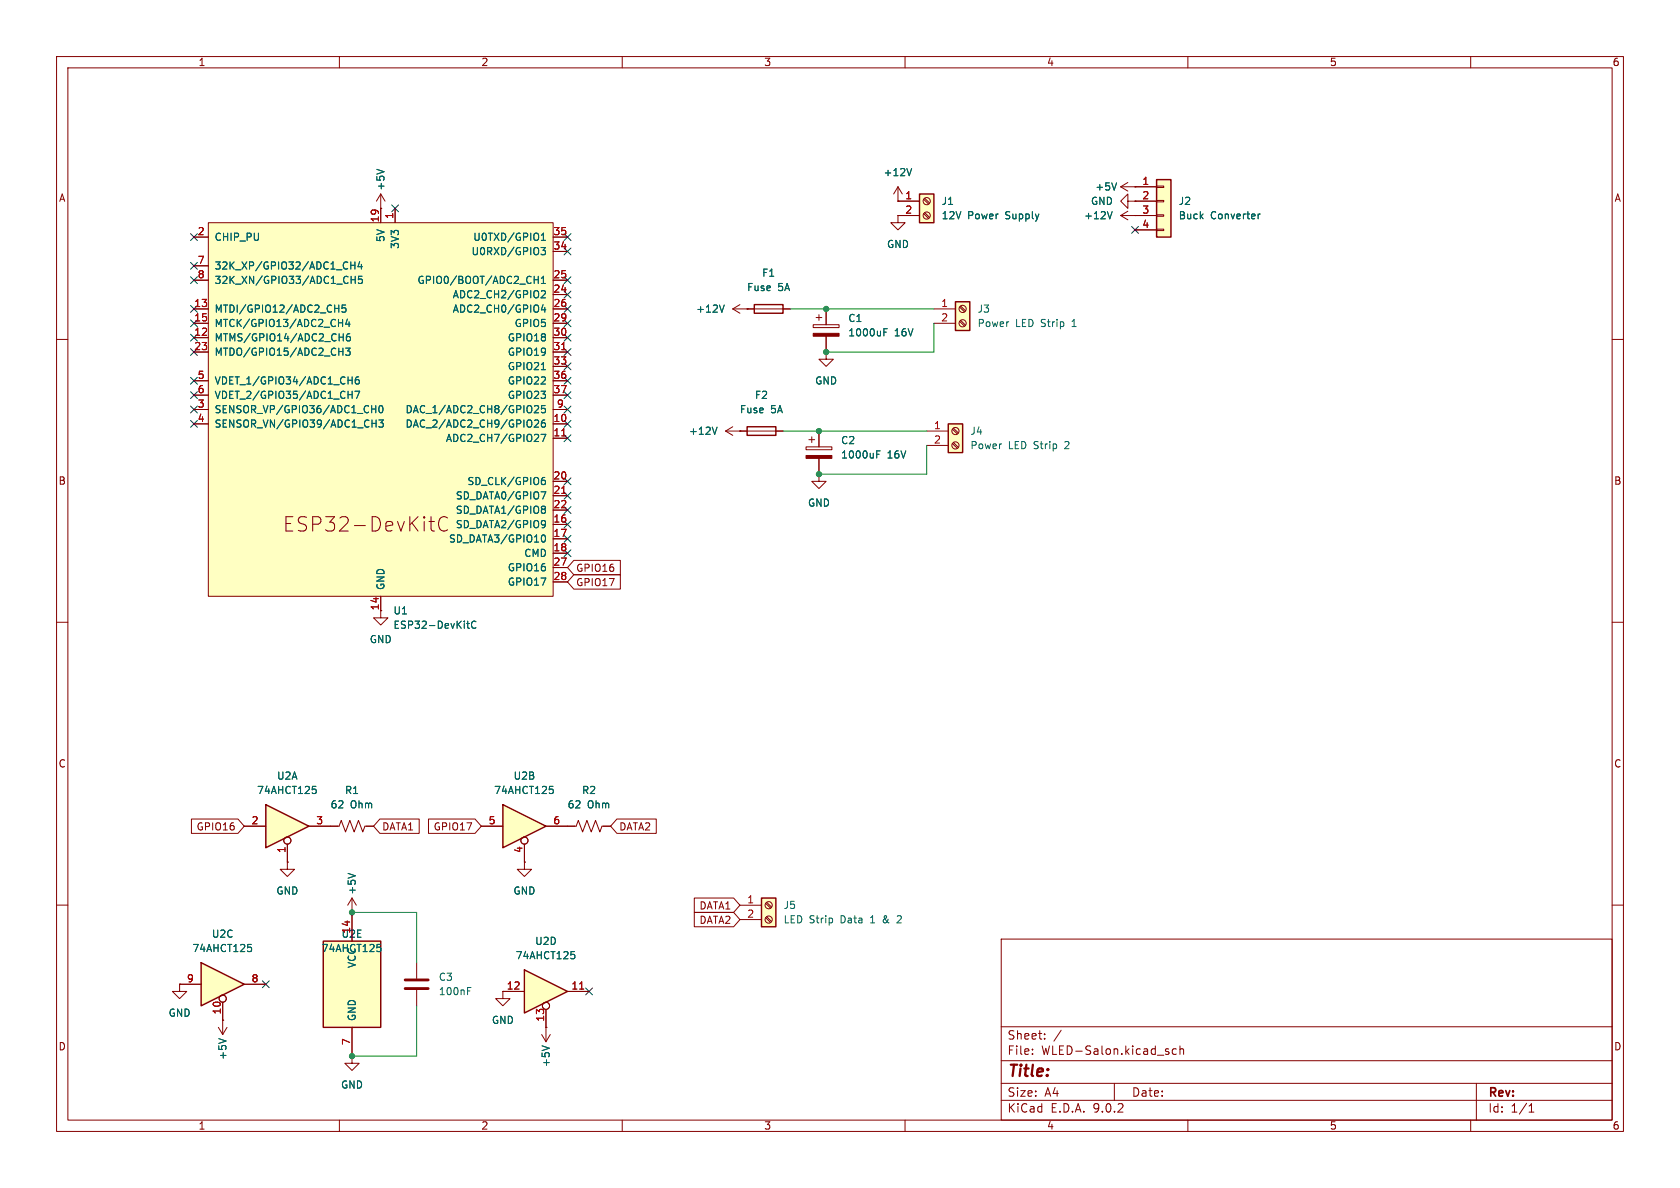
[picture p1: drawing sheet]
<svg xmlns="http://www.w3.org/2000/svg" width="297mm" height="210mm" viewBox="0 0 297 210" stroke-linecap="round" stroke-linejoin="round" font-family="sans-serif">
<g fill="none" stroke="#840000" stroke-width=".18">
<path d="M10 10h277v190h-277zM12 12h273v186h-273zM60 10v2M110 10v2M160 10v2M210 10v2M260 10v2M129.5 54.6l1.3 .8M129.5 54.6h10.2M130.8 53.8l-1.3 .8M132.1 54.6h.1M10 60h2"/>
<path d="M128.3 76.2h10.1M128.3 76.2l1.2 .8M129.5 75.4l-1.2 .8M130.8 76.2h.1M146 62.2v1.3h1.3l-1.3 1.3-1.2-1.3h1.2M146 62.2h.1M285 60h2M10 110h2M285 110h2M10 160h2M177 166h108v32h-108zM285 160h2"/>
<path d="M60 198v2M110 198v2M160 198v2M177 194.5h108M177 191.5h108M177 187.5h108M177 181.5h108M182.5 186.3v.1M182.5 185.5v.1M184.7 183.6v.1M184.7 182.8v.1M187.6 182.1l-1.3 2"/>
<path d="M197 191.5v3M206.6 186v.3M208 185.5l-.5-.1-.3 .3v.4l.2 .2h.6M208.6 185.5l.2-.1 .4 .1v.9M208.6 184.9v1.5M210 198v2M260 198v2M261 191.5v6.5M270.3 196.6h.9M270.3 195.5l.4-.4v1.5"/>
</g>
<path d="M133.3 53.8h5.1v1.6h-5.1zM132.1 75.4h5.1v1.6h-5.1z" fill="none" stroke="#840000" stroke-width=".25"/>
<path d="M128 53.9l-.4 1.3M126.8 75.5l-.5 1.3" fill="none" stroke="#006464" stroke-width=".18"/>
<path d="M47 142.2l7.6 3.9-7.6 3.8z" fill="#ffffc2"/>
<path d="M47 142.2l7.6 3.9-7.6 3.8z" fill="none" stroke="#840000" stroke-width=".25"/>
<g fill="none" stroke="#840000" stroke-width=".18">
<path d="M43.2 146.1h3.8M50.8 152.4v1.3h1.3l-1.3 1.2-1.3-1.2h1.3M50.8 152.4h.1M50.8 149.2v3.2M54.6 146.1h3.8"/>
<circle cx="50.8" cy="148.6" r=".63"/>
</g>
<path d="M55.2 139h.6M55.4 139.5h.3l.2 .2-.1 .5-.4 .1" fill="none" stroke="#006464" stroke-width=".18"/>
<path d="M167.6 74.9h2.6v5.1h-2.6z" fill="#ffffc2"/>
<path d="M167.6 74.9h2.6v5.1h-2.6z" fill="none" stroke="#840000" stroke-width=".25"/>
<g fill="none" stroke="#840000" stroke-width=".18">
<path d="M163.8 76.2h3.8M163.8 78.7h3.8M168.4 75.9l.8 .8M168.4 78.4l.8 .8M168.6 75.7l.8 .8M168.6 78.2l.8 .9"/>
<circle cx="168.9" cy="76.2" r=".63"/>
<circle cx="168.9" cy="78.7" r=".63"/>
</g>
<path d="M168.9 53.3h2.5v5.1h-2.5z" fill="#ffffc2"/>
<path d="M168.9 53.3h2.5v5.1h-2.5z" fill="none" stroke="#840000" stroke-width=".25"/>
<g fill="none" stroke="#840000" stroke-width=".18">
<path d="M165.1 54.6h3.8M165.1 57.2h3.8M169.6 54.3l.9 .8M169.6 56.8l.9 .9M169.8 54.1l.9 .8M169.8 56.6l.9 .9"/>
<circle cx="170.2" cy="54.6" r=".63"/>
<circle cx="170.2" cy="57.1" r=".63"/>
</g>
<path d="M35.6 170.2l7.6 3.8-7.6 3.8z" fill="#ffffc2"/>
<path d="M35.6 170.2l7.6 3.8-7.6 3.8z" fill="none" stroke="#840000" stroke-width=".25"/>
<g fill="none" stroke="#840000" stroke-width=".18">
<path d="M67.3 36.8h.1M67.3 34.3l-.8 1.3M67.3 34.3l.8 1.3M67.3 34.3v2.5M31.7 174v1.3h1.3l-1.3 1.2-1.2-1.2h1.2M31.7 174h.1M31.7 174h3.9M39.4 177.2v5.7M43.2 174h3.8M38.6 181.6l.8 1.3M39.4 180.3h.1M40.1 181.6l-.7 1.3"/>
<circle cx="39.4" cy="176.5" r=".63"/>
</g>
<path d="M66.6 29.9l1.3 .5M43.8 166.9h.6M43.9 167.4h.3l.3 .3-.1 .5h-.5M38.7 183.6l1.2 .4" fill="none" stroke="#006464" stroke-width=".18"/>
<path d="M134.6 158.8h2.6v5h-2.6z" fill="#ffffc2"/>
<path d="M134.6 158.8h2.6v5h-2.6z" fill="none" stroke="#840000" stroke-width=".25"/>
<g fill="none" stroke="#840000" stroke-width=".18">
<path d="M135.4 159.7l.8 .8M135.5 159.5l.9 .9M130.8 160h3.8M130.8 162.6h3.8M135.4 162.2l.8 .9M135.5 162.1l.9 .8"/>
<circle cx="135.9" cy="162.6" r=".63"/>
<circle cx="135.9" cy="160" r=".63"/>
</g>
<path d="M158.8 161.9l-.2 .1M159.3 162.4l-.7 .7h.7" fill="none" stroke="#006464" stroke-width=".18"/>
<path d="M36.8 39.4h61v66h-61z" fill="#ffffc2"/>
<g fill="none" stroke="#840000" stroke-width=".18">
<path d="M36.8 39.4h61v66h-61zM67.3 36.8v2.6M69.8 36.8v2.6M34.3 41.9h2.5M34.3 47h2.5M34.3 49.5h2.5M34.3 54.6h2.5M34.3 57.2h2.5M34.3 59.7h2.5M97.8 41.9h2.5M97.8 49.5h2.5M97.8 54.6h2.5"/>
<path d="M97.8 57.2h2.5M97.8 59.7h2.5M97.8 44.5h2.5M97.8 52.1h2.5M34.3 62.2h2.5M34.3 67.3h2.5M34.3 69.9h2.5M34.3 72.4h2.5M34.3 74.9h2.5M97.8 62.2h2.5M97.8 67.3h2.5M97.8 69.9h2.5"/>
<path d="M97.8 72.4h2.5M97.8 74.9h2.5M97.8 64.8h2.5M97.8 77.5h2.5M75.8 92.2h1M76.2 93.5l.1 .3 .5 .1M79.1 91.6a.95 .95 0 0 0-1.1-.2 .95 .95 0 0 0-.5 1 1.08 1.08 0 0 0 .3 1.2 1.08 1.08 0 0 0 1.2 .2l.1-.2M97.8 85.1h2.5M97.8 87.6h2.5M97.8 90.2h2.5M97.8 92.7h2.5M97.8 95.3h2.5"/>
<path d="M97.8 97.8h2.5M67.3 105.4v3.8h1.3l-1.3 1.3-1.3-1.3h1.3M97.8 100.3h2.5M97.8 102.9h2.5M62.2 186.7v1.3h1.3l-1.3 1.2-1.2-1.2h1.2M62.2 186.7h.1"/>
</g>
<g fill="none" stroke="#006464" stroke-width=".18">
<path d="M59.2 54.5h.7M59.8 57.1h.8M59.9 53.9v1.3M60 59.6h.7M60.6 56.5v1.2M60.7 59v1.3M61.1 53.9h-.6l-.1 .6 .2-.1 .4 .1 .2 .1-.1 .5-.2 .1-.5-.1M61.4 56.4l-.3 .9h.8M61.7 56.9v.8M61.8 59l-.3 .1a.86 .86 0 0 0 0 1.2l.4-.2 .1-.4-.3-.2h-.2l-.3 .2M62 46.3v1.3M62 46.9h.7"/>
<path d="M62.1 48.8v1.3M62.1 49.4h.7M62.7 46.3v1.3M62.8 48.8v1.3M63.6 46.2l-.3 .9h.8M63.9 46.7v.9M64 48.8h-.6l-.1 .6 .2-.1 .5 .1 .1 .2-.1 .4-.2 .1-.5-.1M94.4 49.4h.8M95.2 48.8v1.3M95.6 43.8h.8l-.4 .4 .4 .2v.5l-.2 .1h-.5M95.7 50.1h.7M95.7 42.5h.7"/>
<path d="M95.7 41.6l.4-.4v1.3M95.7 49.2l.4-.4v1.3M95.7 51.5l.5-.1 .2 .3-.8 .9h.8M96 53.9l-.3 .9h.8M96.3 54.3v.9M59.9 62.1h.7M60.6 61.5v1.3M61.1 61.5h.8l-.4 .5 .3 .1v.6l-.1 .1-.6-.1M61.5 67.2h.8M61.5 69.8h.8M62.3 66.6v1.3M62.3 69.2v1.2"/>
<path d="M62.7 69.2h.9l-.6 1.2M63.4 66.6l-.4 .1a.86 .86 0 0 0 0 1.2l.5-.1v-.5l-.2-.2h-.3l-.2 .2M65.7 72.3h.7M65.8 74.8h.7M66.4 71.7v1.3M66.5 74.2v1.3M67 74.2h.8l-.5 .5 .4 .1v.6l-.2 .1-.5-.1M67.2 71.8l.1-.1a.68 .68 0 0 1 .4 .6 .68 .68 0 0 1-.4 .7 .84 .84 0 0 1-.1-1.2zM94.5 71.8l.5-.1 .2 .4-.8 .9h.8M94.5 74.4l.5-.2 .2 .4-.8 .9h.8M95.6 76.8h.9l-.6 1.2M95.7 65.3h.7"/>
<path d="M96.3 74.2l-.4 .1a.86 .86 0 0 0 0 1.2l.5-.1v-.4l-.2-.3-.4 .1-.1 .2M96.4 71.7h-.6l-.1 .6 .2-.1h.4l.1 .2v.4l-.2 .2-.5-.2M95.6 86.9h.9l-.6 1.3M95.8 84.9h.4l.2 .2-.1 .5h-.5M95.8 94.7l.2-.1a.68 .68 0 0 1 .4 .6 .68 .68 0 0 1-.4 .6l-.2-.1M95.9 89.5h.3l.2 .2-.2 .3M95.9 92l.5 .1a.84 .84 0 0 1-.3 1.2M95.9 90h.3M96.2 90l.2 .3v.2l-.1 .2h-.4M96.3 84.4l-.4 .1-.1 .2M96.4 92.6l-.2 .2h-.3M82.5 110.2h.5"/>
<path d="M82.7 109.8v1.1l.3 .2M84.1 109.9a.6 .6 0 0 0-.8 .4 .6 .6 0 0 0 .6 .8l.2-.2"/>
</g>
<path d="M99.3 61.8h.7M99.3 77.1h.7M99.3 87.2h.7" fill="none" stroke="#a90000" stroke-width=".18"/>
<path d="M57.1 166.4h10.2v15.2h-10.2z" fill="#ffffc2"/>
<path d="M57.1 166.4h10.2v15.2h-10.2z" fill="none" stroke="#840000" stroke-width=".25"/>
<path d="M92.7 152.4v1.3h1.3l-1.3 1.2-1.3-1.2h1.3M92.7 152.4h.1M62.2 161.3v5.1M73.7 170.2v2.8M73.7 175v2.8M62.2 181.6v5.1" fill="none" stroke="#840000" stroke-width=".18"/>
<path d="M66.7 166.9h.6M66.8 167.4h.3l.2 .3v.4l-.5 .1M82.7 175.2h.4M82.7 174.6h.6" fill="none" stroke="#006464" stroke-width=".18"/>
<path d="M71.6 173.2h4.1M71.6 174.8h4.1" fill="none" stroke="#840000" stroke-width=".51"/>
<path d="M92.7 171.5l7.6 3.8-7.6 3.8z" fill="#ffffc2"/>
<path d="M92.7 171.5l7.6 3.8-7.6 3.8z" fill="none" stroke="#840000" stroke-width=".25"/>
<g fill="none" stroke="#840000" stroke-width=".18">
<path d="M198.1 33l1.3 .8M198.1 33h2.6M199.4 35.6v-1.3l-1.3 1.3 1.3 1.2v-1.2h1.3M199.4 32.3l-1.3 .7M200.7 33h.1M200.7 35.6h.1M143.8 57.4h4.5v.5h-4.5zM144.3 56.1h1M144.8 55.6v1M146 54.6v2.8M146 59.4v2.8M88.9 175.3v1.2h1.3l-1.3 1.3-1.3-1.3h1.3"/>
<path d="M88.9 175.3h.1M88.9 175.3h3.8M96.5 178.4v5.8M100.3 175.3h3.8M95.8 182.9l.7 1.3M96.5 181.6h.1M97.3 182.9l-.8 1.3"/>
<circle cx="96.5" cy="177.8" r=".63"/>
</g>
<path d="M102.5 174.8h.7" fill="none" stroke="#a90000" stroke-width=".18"/>
<path d="M197.4 32.3l-.4 1.3M156.3 58.7h.4M156.3 58.1h.6M101 168.2h.6M101.1 168.7h.3l.2 .2-.1 .5-.4 .1M95.8 184.9l1.3 .4" fill="none" stroke="#006464" stroke-width=".18"/>
<path d="M143.8 58.9h4.5v.5h-4.5z" fill="#840000" stroke="#840000" stroke-width=".18"/>
<path d="M162.6 34.3h2.5v5.1h-2.5z" fill="#ffffc2"/>
<path d="M162.6 34.3h2.5v5.1h-2.5z" fill="none" stroke="#840000" stroke-width=".25"/>
<g fill="none" stroke="#840000" stroke-width=".18">
<path d="M158.7 38.1v1.3h1.3l-1.3 1.2-1.2-1.2h1.2M158.7 38.1h.1M158.7 35.6h.1M158.7 35.6h3.9M158.7 38.1h3.9M158.7 33l-.7 1.3M158.7 33l.8 1.3M158.7 33v2.6M163.3 35.2l.9 .9M163.3 37.8l.9 .8M163.5 35.1l.8 .8M163.5 37.6l.8 .8"/>
<circle cx="163.8" cy="38.1" r=".63"/>
<circle cx="163.8" cy="35.6" r=".63"/>
</g>
<path d="M161.2 29.8l-.5 1.3" fill="none" stroke="#006464" stroke-width=".18"/>
<path d="M204.5 31.8h2.5v10.1h-2.5z" fill="#ffffc2"/>
<path d="M204.5 31.8h2.5v10.1h-2.5z" fill="none" stroke="#840000" stroke-width=".25"/>
<path d="M198.1 38.1h6.4M198.1 38.1l1.3 .8M199.4 37.3l-1.3 .8M200.7 38.1h.1M200.7 33h3.8M200.7 35.6h3.8M204.5 32.9h1.2v.2h-1.2zM204.5 35.4h1.2v.3h-1.2zM204.5 38h1.2v.2h-1.2zM200.7 40.6h3.8M204.5 40.5h1.2v.3h-1.2zM100.3 146.1h1.6l.3-1.1 .8 2.1 .8-2.1 .7 2.1 .8-2.1 .7 2.1 .4-1h1.5" fill="none" stroke="#840000" stroke-width=".18"/>
<path d="M196.6 37.4l-.4 1.3M222.4 37.8v.9M222.8 37.8l-.4 .3" fill="none" stroke="#006464" stroke-width=".18"/>
<path d="M88.9 142.2l7.6 3.9-7.6 3.8z" fill="#ffffc2"/>
<path d="M88.9 142.2l7.6 3.9-7.6 3.8z" fill="none" stroke="#840000" stroke-width=".25"/>
<g fill="none" stroke="#840000" stroke-width=".18">
<path d="M67.3 36.8h.1M67.3 36.8v2.6M69.8 36.8v2.6M158.7 38.1h.1M158.7 35.6h.1M158.7 35.6h3.9M158.7 38.1h3.9M200.7 33h.1M200.7 35.6h.1M200.7 38.1h.1M200.7 35.6h3.8M200.7 38.1h3.8"/>
<path d="M200.7 33h3.8M34.3 54.6h2.5M34.3 41.9h2.5M34.3 47h2.5M34.3 49.5h2.5M34.3 57.2h2.5M34.3 59.7h2.5M97.8 54.6h2.5M97.8 41.9h2.5M97.8 49.5h2.5M97.8 57.2h2.5M97.8 59.7h2.5"/>
<path d="M97.8 44.5h2.5M97.8 52.1h2.5M132.1 54.6h.1M132.1 54.6h1.2M138.4 54.6h1.3M146 54.6v2.8M146 59.4v2.8M200.7 40.6h3.8M34.3 62.2h2.5M34.3 67.3h2.5M34.3 69.9h2.5M34.3 72.4h2.5"/>
<path d="M34.3 74.9h2.5M97.8 62.2h2.5M97.8 67.3h2.5M97.8 69.9h2.5M97.8 72.4h2.5M97.8 74.9h2.5M97.8 64.8h2.5M97.8 77.5h2.5M130.8 76.2h.1M130.8 76.2h1.3M137.2 76.2h1.2M142.5 79h4.6v.5h-4.6z"/>
<path d="M143 77.7h1M143.5 77.2v1M144.8 76.2v2.8M146 62.2h.1M97.8 85.1h2.5M97.8 87.6h2.5M97.8 90.2h2.5M97.8 92.7h2.5M97.8 95.3h2.5M97.8 97.8h2.5M101.4 99.1h8.3v2.5h-8.3l-1.1-1.3zM144.8 83.8v1.3h1.2l-1.2 1.3-1.3-1.3h1.3"/>
<path d="M144.8 83.8h.1M144.8 81v2.8M67.3 105.4v2.6M97.8 100.3h2.5M97.8 102.9h2.5M101.4 101.6h8.3v2.5h-8.3l-1.1-1.2zM33.8 144.8h8.3l1.1 1.3-1.1 1.2h-8.3zM43.2 146.1h3.8M50.8 152.4h.1M50.8 149.2v3.2M54.6 146.1h5.3l.4-1.1 .8 2.1 .7-2.1 .8 2.1 .8-2.1 .7 2.1 .4-1h1.5M62.2 158.8l-.7 1.2"/>
<path d="M62.2 158.8l.8 1.2M62.2 158.8v7.6M67.2 144.8h6.9v2.5h-6.9l-1.2-1.2zM75.8 144.8h8.2l1.1 1.3-1.1 1.2h-8.2zM85.1 146.1h3.8M92.7 152.4h.1M92.7 149.2v3.2M96.5 146.1h5.1M106.7 146.1h1.2M109.1 144.8h6.9v2.5h-6.9l-1.2-1.2zM122.7 158.7h7l1.1 1.3-1.1 1.3h-7zM31.7 174h.1"/>
<path d="M31.7 174h3.9M39.4 177.2v3.1M43.2 174h3.8M62.2 161.3h.1M88.9 175.3h.1M88.9 175.3h3.8M96.5 178.4v3.2M100.3 175.3h3.8M122.7 161.3h7l1.1 1.3-1.1 1.2h-7zM39.4 180.3h.1M62.2 186.7h.1M62.2 181.6v5.1"/>
<path d="M96.5 181.6h.1"/>
<circle cx="50.8" cy="148.6" r=".63"/>
<circle cx="92.7" cy="148.6" r=".63"/>
<circle cx="39.4" cy="176.5" r=".63"/>
<circle cx="96.5" cy="177.8" r=".63"/>
</g>
<g fill="none" stroke="#006464" stroke-width=".18">
<path d="M66.6 29.9l1.3 .5M161.2 29.8l-.5 1.3M196.6 37.4l-.4 1.3M197.4 32.3l-.4 1.3M222.4 37.8v.9M222.8 37.8l-.4 .3M59.2 54.5h.7M59.8 57.1h.8M59.9 53.9v1.3M60 59.6h.7M60.6 56.5v1.2M60.7 59v1.3"/>
<path d="M61.1 53.9h-.6l-.1 .6 .2-.1 .4 .1 .2 .1-.1 .5-.2 .1-.5-.1M61.4 56.4l-.3 .9h.8M61.7 56.9v.8M61.8 59l-.3 .1a.86 .86 0 0 0 0 1.2l.4-.2 .1-.4-.3-.2h-.2l-.3 .2M62 46.3v1.3M62 46.9h.7M62.1 48.8v1.3M62.1 49.4h.7M62.7 46.3v1.3M62.8 48.8v1.3M63.6 46.2l-.3 .9h.8M63.9 46.7v.9"/>
<path d="M64 48.8h-.6l-.1 .6 .2-.1 .5 .1 .1 .2-.1 .4-.2 .1-.5-.1M94.4 49.4h.8M95.2 48.8v1.3M95.6 43.8h.8l-.4 .4 .4 .2v.5l-.2 .1h-.5M95.7 50.1h.7M95.7 42.5h.7M95.7 41.6l.4-.4v1.3M95.7 49.2l.4-.4v1.3M95.7 51.5l.5-.1 .2 .3-.8 .9h.8M96 53.9l-.3 .9h.8M96.3 54.3v.9M128 53.9l-.4 1.3"/>
<path d="M156.3 58.7h.4M156.3 58.1h.6M59.9 62.1h.7M60.6 61.5v1.3M61.1 61.5h.8l-.4 .5 .3 .1v.6l-.1 .1-.6-.1M61.5 67.2h.8M61.5 69.8h.8M62.3 66.6v1.3M62.3 69.2v1.2M62.7 69.2h.9l-.6 1.2M63.4 66.6l-.4 .1a.86 .86 0 0 0 0 1.2l.5-.1v-.5l-.2-.2h-.3l-.2 .2M65.7 72.3h.7"/>
<path d="M65.8 74.8h.7M66.4 71.7v1.3M66.5 74.2v1.3M67 74.2h.8l-.5 .5 .4 .1v.6l-.2 .1-.5-.1M67.2 71.8l.1-.1a.68 .68 0 0 1 .4 .6 .68 .68 0 0 1-.4 .7 .84 .84 0 0 1-.1-1.2zM94.5 71.8l.5-.1 .2 .4-.8 .9h.8M94.5 74.4l.5-.2 .2 .4-.8 .9h.8M95.6 76.8h.9l-.6 1.2M95.7 65.3h.7M96.3 74.2l-.4 .1a.86 .86 0 0 0 0 1.2l.5-.1v-.4l-.2-.3-.4 .1-.1 .2M96.4 71.7h-.6l-.1 .6 .2-.1h.4l.1 .2v.4l-.2 .2-.5-.2M126.8 75.5l-.5 1.3"/>
<path d="M155 79.7h.6M95.6 86.9h.9l-.6 1.3M95.8 84.9h.4l.2 .2-.1 .5h-.5M95.8 94.7l.2-.1a.68 .68 0 0 1 .4 .6 .68 .68 0 0 1-.4 .6l-.2-.1M95.9 89.5h.3l.2 .2-.2 .3M95.9 92l.5 .1a.84 .84 0 0 1-.3 1.2M95.9 90h.3M96.2 90l.2 .3v.2l-.1 .2h-.4M96.3 84.4l-.4 .1-.1 .2M96.4 92.6l-.2 .2h-.3M155 80.3h.4M82.5 110.2h.5"/>
<path d="M82.7 109.8v1.1l.3 .2M84.1 109.9a.6 .6 0 0 0-.8 .4 .6 .6 0 0 0 .6 .8l.2-.2M55.2 139h.6M55.4 139.5h.3l.2 .2-.1 .5-.4 .1M97.2 139h.6M97.3 139.5h.3l.2 .2-.1 .5-.4 .1M61.5 154.4l1.3 .4M43.8 166.9h.6M43.9 167.4h.3l.3 .3-.1 .5h-.5M66.7 166.9h.6M66.8 167.4h.3l.2 .3v.4l-.5 .1M101 168.2h.6"/>
<path d="M101.1 168.7h.3l.2 .2-.1 .5-.4 .1M38.7 183.6l1.2 .4M95.8 184.9l1.3 .4"/>
</g>
<path d="M142.5 80.5h4.6v.5h-4.6z" fill="#840000" stroke="#840000" stroke-width=".18"/>
<path d="M139.7 54.6h25.4M165.1 57.2v5h-19.1M138.4 76.2h25.4M163.8 78.7v5.1h-19M62.2 161.3h11.5v8.9M73.7 177.8v8.9h-11.5" fill="none" stroke="#009600" stroke-width=".18"/>
<g fill="none" stroke="#000084" stroke-width=".18">
<path d="M69.2 36.2l1.3 1.2M70.5 36.2l-1.3 1.2M33.7 46.4l1.2 1.2M33.7 41.3l1.2 1.2M33.7 54l1.2 1.2M33.7 59.1l1.2 1.2M33.7 48.9l1.2 1.2M33.7 56.5l1.2 1.3M34.9 46.4l-1.2 1.2M34.9 41.3l-1.2 1.2M34.9 54l-1.2 1.2M34.9 59.1l-1.2 1.2"/>
<path d="M34.9 48.9l-1.2 1.2M34.9 56.5l-1.2 1.3M99.7 51.5l1.2 1.2M99.7 59.1l1.2 1.2M99.7 54l1.2 1.2M99.7 56.5l1.2 1.3M99.7 43.8l1.2 1.3M99.7 41.3l1.2 1.2M99.7 48.9l1.2 1.2M100.9 51.5l-1.2 1.2M100.9 59.1l-1.2 1.2M100.9 54l-1.2 1.2"/>
<path d="M100.9 56.5l-1.2 1.3M100.9 43.8l-1.2 1.3M100.9 41.3l-1.2 1.2M100.9 48.9l-1.2 1.2M200.1 40l1.2 1.2M201.3 40l-1.2 1.2M33.7 74.3l1.2 1.2M33.7 71.8l1.2 1.2M33.7 66.7l1.2 1.2M33.7 61.6l1.2 1.2M33.7 69.2l1.2 1.3M34.9 71.8l-1.2 1.2"/>
<path d="M34.9 74.3l-1.2 1.2M34.9 66.7l-1.2 1.2M34.9 61.6l-1.2 1.2M34.9 69.2l-1.2 1.3M99.7 69.2l1.2 1.3M99.7 64.2l1.2 1.2M99.7 66.7l1.2 1.2M99.7 76.9l1.2 1.2M99.7 61.6l1.2 1.2M99.7 74.3l1.2 1.2M99.7 71.8l1.2 1.2M100.9 69.2l-1.2 1.3"/>
<path d="M100.9 64.2l-1.2 1.2M100.9 66.7l-1.2 1.2M100.9 76.9l-1.2 1.2M100.9 61.6l-1.2 1.2M100.9 74.3l-1.2 1.2M100.9 71.8l-1.2 1.2M99.7 89.6l1.2 1.2M99.7 94.6l1.2 1.3M99.7 87l1.2 1.2M99.7 92.1l1.2 1.2M99.7 84.5l1.2 1.2M99.7 97.2l1.2 1.2"/>
<path d="M100.9 89.6l-1.2 1.2M100.9 94.6l-1.2 1.3M100.9 87l-1.2 1.2M100.9 92.1l-1.2 1.2M100.9 84.5l-1.2 1.2M100.9 97.2l-1.2 1.2M46.4 173.4l1.2 1.2M47.6 173.4l-1.2 1.2M103.5 174.7l1.2 1.2M104.7 174.7l-1.2 1.2"/>
</g>
<path d="M99.3 61.8h.7M99.3 77.1h.7M99.3 87.2h.7M102.5 174.8h.7" fill="none" stroke="#a90000" stroke-width=".18"/>
<g fill="#009600" stroke="#009600" stroke-width=".18">
<circle cx="146" cy="54.6" r=".46"/>
<circle cx="146" cy="62.2" r=".46"/>
<circle cx="144.8" cy="83.8" r=".46"/>
<circle cx="144.8" cy="76.2" r=".46"/>
<circle cx="62.2" cy="161.3" r=".46"/>
<circle cx="62.2" cy="186.7" r=".46"/>
</g>
<text font-size="3.5" fill="#840000" x="50" y="94.2">ESP32-DevKitC</text>
<text font-size="2.8" fill="#840000" x="178" y="190.9">Title:</text>
<g font-size="2.1" fill="#840000">
<text x="178" y="184">Sheet:</text>
<text x="178" y="186.7">File:</text>
<text x="184.1" y="186.7">WLED-Salon.kicad_sch</text>
<text x="178" y="196.9">KiCad</text>
<text x="178" y="194.1">Size:</text>
<text x="184.7" y="194.1">A4</text>
<text x="185.7" y="196.9">E.D.A.</text>
<text x="193.3" y="196.9">9.0.2</text>
<text x="200" y="194.1">Date:</text>
<text x="263" y="194.3">Rev:</text>
<text x="263" y="196.9">Id:</text>
<text x="267.1" y="196.9">1/1</text>
</g>
<g font-size="1.8" fill="#840000">
<text x="35" y="11.9">1</text>
<text x="85" y="11.9">2</text>
<text x="135" y="11.9">3</text>
<text x="185" y="11.9">4</text>
<text x="235" y="11.9">5</text>
<text x="285" y="11.9">6</text>
<text x="10.3" y="35.9">A</text>
<text x="285.3" y="35.9">A</text>
<text x="10.3" y="85.9">B</text>
<text x="285.3" y="85.9">B</text>
<text x="101.8" y="101.3">GPIO16</text>
<text x="67.1" y="108" transform="rotate(-90 67.1 108)">14</text>
<text x="101.8" y="103.8">GPIO17</text>
<text x="10.3" y="135.9">C</text>
<text x="285.3" y="135.9">C</text>
<text x="34.7" y="147">GPIO16</text>
<text x="67.5" y="147">DATA1</text>
<text x="76.6" y="147">GPIO17</text>
<text x="109.4" y="147">DATA2</text>
<text x="123.6" y="161">DATA1</text>
<text x="123.6" y="163.5">DATA2</text>
<text x="10.3" y="185.9">D</text>
<text x="285.3" y="185.9">D</text>
<text x="35" y="199.9">1</text>
<text x="85" y="199.9">2</text>
<text x="135" y="199.9">3</text>
<text x="185" y="199.9">4</text>
<text x="235" y="199.9">5</text>
<text x="285" y="199.9">6</text>
</g>
<g font-size="1.8" fill="#006464">
<text x="68.2" y="33.8" transform="rotate(-90 68.2 33.8)">+5V</text>
<text x="156.1" y="31.3">+12V</text>
<text x="193.5" y="33.9">+5V</text>
<text x="166.4" y="36.4">J1</text>
<text x="166.4" y="39">12V</text>
<text x="171.1" y="39">Power</text>
<text x="177.9" y="39">Supply</text>
<text x="191.6" y="39">+12V</text>
<text x="192.8" y="36.4">GND</text>
<text x="208.3" y="36.4">J2</text>
<text x="208.3" y="39">Buck</text>
<text x="214" y="39">Converter</text>
<text x="37.8" y="42.8">CHIP_PU</text>
<text x="37.8" y="47.9">32K_XP/GPIO32/ADC1_CH4</text>
<text x="68.2" y="42.9" transform="rotate(-90 68.2 42.9)">5V</text>
<text x="70.7" y="44.1" transform="rotate(-90 70.7 44.1)">3V3</text>
<text x="83.3" y="45.3">U0RXD/GPIO3</text>
<text x="83.6" y="42.8">U0TXD/GPIO1</text>
<text x="156.7" y="44">GND</text>
<text x="37.8" y="50.4">32K_XN/GPIO33/ADC1_CH5</text>
<text x="73.7" y="50.4">GPIO0/BOOT/ADC2_CH1</text>
<text x="79.9" y="52.9">ADC2_CH2/GPIO2</text>
<text x="132" y="51.7">Fuse</text>
<text x="134.6" y="49.1">F1</text>
<text x="137.5" y="51.7">5A</text>
<text x="37.8" y="55.5">MTDI/GPIO12/ADC2_CH5</text>
<text x="37.8" y="58">MTCK/GPIO13/ADC2_CH4</text>
<text x="79.9" y="55.5">ADC2_CH0/GPIO4</text>
<text x="90.9" y="58">GPIO5</text>
<text x="123" y="55.5">+12V</text>
<text x="149.9" y="57.1">C1</text>
<text x="149.9" y="59.7">1000uF</text>
<text x="158.1" y="59.7">16V</text>
<text x="172.7" y="55.5">J3</text>
<text x="172.7" y="58">Power</text>
<text x="179.5" y="58">LED Strip</text>
<text x="189.8" y="58">1</text>
<text x="37.8" y="60.6">MTMS/GPIO14/ADC2_CH6</text>
<text x="37.8" y="63.1">MTDO/GPIO15/ADC2_CH3</text>
<text x="89.7" y="60.6">GPIO18</text>
<text x="89.7" y="63.1">GPIO19</text>
<text x="89.7" y="65.6">GPIO21</text>
<text x="37.8" y="68.2">VDET_1/GPIO34/ADC1_CH6</text>
<text x="37.8" y="70.7">VDET_2/GPIO35/ADC1_CH7</text>
<text x="89.7" y="68.2">GPIO22</text>
<text x="89.7" y="70.7">GPIO23</text>
<text x="133.4" y="70.7">F2</text>
<text x="144" y="68.2">GND</text>
<text x="37.8" y="73.3">SENSOR_VP/GPIO36/ADC1_CH0</text>
<text x="37.8" y="75.8">SENSOR_VN/GPIO39/ADC1_CH3</text>
<text x="71.6" y="73.3">DAC_1/ADC2_CH8/GPIO25</text>
<text x="71.6" y="75.8">DAC_2/ADC2_CH9/GPIO26</text>
<text x="121.7" y="77.1">+12V</text>
<text x="130.7" y="73.3">Fuse</text>
<text x="136.2" y="73.3">5A</text>
<text x="171.5" y="77.1">J4</text>
<text x="78.7" y="78.3">ADC2_CH7/GPIO27</text>
<text x="148.6" y="78.7">C2</text>
<text x="148.6" y="81.3">1000uF</text>
<text x="156.8" y="81.3">16V</text>
<text x="171.5" y="79.6">Power</text>
<text x="178.3" y="79.6">LED Strip</text>
<text x="188.5" y="79.6">2</text>
<text x="80.5" y="88.5">SD_DATA0/GPIO7</text>
<text x="82.5" y="86">SD_CLK/GPIO6</text>
<text x="142.7" y="89.8">GND</text>
<text x="80.5" y="91">SD_DATA1/GPIO8</text>
<text x="80.5" y="93.6">SD_DATA2/GPIO9</text>
<text x="79.3" y="96.1">SD_DATA3/GPIO10</text>
<text x="89.7" y="101.2">GPIO16</text>
<text x="92.6" y="98.7">CMD</text>
<text x="68.2" y="104.4" transform="rotate(-90 68.2 104.4)">GND</text>
<text x="89.7" y="103.7">GPIO17</text>
<text x="65.3" y="113.9">GND</text>
<text x="69.5" y="108.8">U1</text>
<text x="69.5" y="111.4">ESP32-DevKitC</text>
<text x="45.3" y="140.6">74AHCT125</text>
<text x="48.9" y="138">U2A</text>
<text x="58.3" y="143.1">62</text>
<text x="60.9" y="140.6">R1</text>
<text x="61.9" y="143.1">Ohm</text>
<text x="87.3" y="140.6">74AHCT125</text>
<text x="90.7" y="138">U2B</text>
<text x="100.3" y="143.1">62</text>
<text x="102.8" y="140.6">R2</text>
<text x="103.8" y="143.1">Ohm</text>
<text x="48.8" y="158.3">GND</text>
<text x="63.1" y="158.2" transform="rotate(-90 63.1 158.2)">+5V</text>
<text x="90.7" y="158.3">GND</text>
<text x="138.4" y="160.9">J5</text>
<text x="37.4" y="166">U2C</text>
<text x="60.3" y="166">U2E</text>
<text x="94.5" y="167.2">U2D</text>
<text x="138.4" y="163.4">LED Strip</text>
<text x="148.7" y="163.4">Data</text>
<text x="154.2" y="163.4">1</text>
<text x="156.5" y="163.4">&amp;</text>
<text x="159.3" y="163.4">2</text>
<text x="33.9" y="168.5">74AHCT125</text>
<text x="56.8" y="168.5">74AHCT125</text>
<text x="63.1" y="171.2" transform="rotate(-90 63.1 171.2)">VCC</text>
<text x="77.5" y="173.6">C3</text>
<text x="91.1" y="169.8">74AHCT125</text>
<text x="29.7" y="179.9">GND</text>
<text x="77.5" y="176.1">100nF</text>
<text x="63.1" y="180.6" transform="rotate(-90 63.1 180.6)">GND</text>
<text x="86.9" y="181.2">GND</text>
<text x="40.2" y="187.5" transform="rotate(-90 40.2 187.5)">+5V</text>
<text x="97.4" y="188.7" transform="rotate(-90 97.4 188.7)">+5V</text>
<text x="60.2" y="192.6">GND</text>
</g>
<g font-size="1.8" fill="#a90000">
<text x="159.9" y="35.3">1</text>
<text x="201.9" y="32.8">1</text>
<text x="201.9" y="35.3">2</text>
<text x="34.9" y="41.7">2</text>
<text x="67.1" y="39.4" transform="rotate(-90 67.1 39.4)">19</text>
<text x="69.6" y="38.8" transform="rotate(-90 69.6 38.8)">1</text>
<text x="97.7" y="41.7">35</text>
<text x="159.9" y="37.8">2</text>
<text x="201.9" y="37.8">3</text>
<text x="201.9" y="40.4">4</text>
<text x="34.9" y="46.7">7</text>
<text x="97.7" y="44.2">34</text>
<text x="34.9" y="49.3">8</text>
<text x="97.7" y="49.3">25</text>
<text x="97.7" y="51.8">24</text>
<text x="34.2" y="54.4">13</text>
<text x="34.2" y="56.9">15</text>
<text x="34.2" y="59.4">12</text>
<text x="97.7" y="54.4">26</text>
<text x="97.7" y="56.9">29</text>
<text x="97.7" y="59.4">30</text>
<text x="166.3" y="54.4">1</text>
<text x="166.3" y="56.9">2</text>
<text x="34.2" y="62">23</text>
<text x="97.7" y="62">31</text>
<text x="97.7" y="64.5">33</text>
<text x="34.9" y="67.1">5</text>
<text x="34.9" y="69.6">6</text>
<text x="97.7" y="67.1">36</text>
<text x="97.7" y="69.6">37</text>
<text x="34.9" y="72.1">3</text>
<text x="34.9" y="74.7">4</text>
<text x="97.7" y="74.7">10</text>
<text x="97.7" y="77.2">11</text>
<text x="98.4" y="72.1">9</text>
<text x="165" y="75.9">1</text>
<text x="165" y="78.5">2</text>
<text x="97.7" y="84.8">20</text>
<text x="97.7" y="87.4">21</text>
<text x="97.7" y="89.9">22</text>
<text x="97.7" y="92.5">16</text>
<text x="97.7" y="95">17</text>
<text x="97.7" y="97.5">18</text>
<text x="97.7" y="100.1">27</text>
<text x="97.7" y="102.6">28</text>
<text x="44.4" y="145.8">2</text>
<text x="55.8" y="145.8">3</text>
<text x="86.3" y="145.8">5</text>
<text x="97.7" y="145.8">6</text>
<text x="50.5" y="150.9" transform="rotate(-90 50.5 150.9)">1</text>
<text x="92.5" y="150.9" transform="rotate(-90 92.5 150.9)">4</text>
<text x="132" y="159.8">1</text>
<text x="62" y="165.1" transform="rotate(-90 62 165.1)">14</text>
<text x="132" y="162.3">2</text>
<text x="32.9" y="173.7">9</text>
<text x="44.4" y="173.7">8</text>
<text x="39.1" y="179.4" transform="rotate(-90 39.1 179.4)">10</text>
<text x="89.5" y="175">12</text>
<text x="100.9" y="175">11</text>
<text x="62" y="184.9" transform="rotate(-90 62 184.9)">7</text>
<text x="96.3" y="180.7" transform="rotate(-90 96.3 180.7)">13</text>
</g>
</svg>
